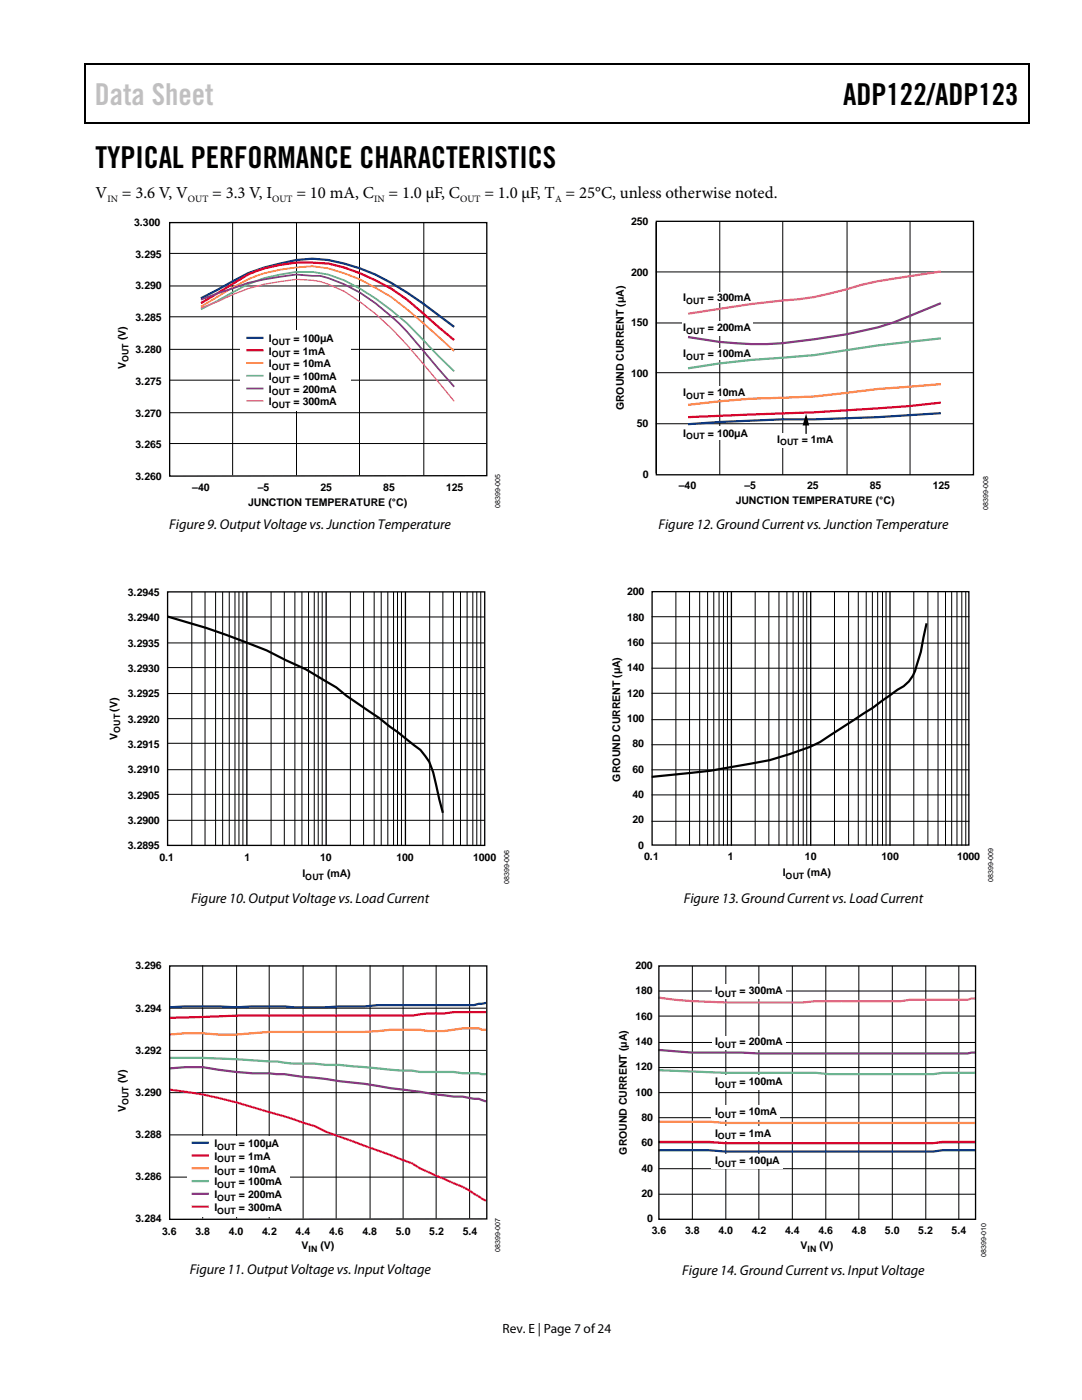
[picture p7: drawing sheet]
<svg xmlns="http://www.w3.org/2000/svg" width="216mm" height="279mm" viewBox="0 0 216 279" stroke-linecap="round" stroke-linejoin="round" font-family="sans-serif">
<path d="M16.9 12.7h.2v1h-.2zM16.9 12.7h.2v.3h-.2zM82.5 12.7h.3v.3h-.3zM205.1 12.7h.3v1h-.3zM205.1 12.7h.3v.3h-.3zM16.9 24.4h.2v.2h-.2zM82.3 24.4h.2v.2h-.2zM205.1 24.4h.3v.2h-.3z" fill="#000"/>
<path d="M17 13.7v10.7M17.1 12.8h65.4M82.8 12.8h122.3M205.2 13.7v10.7M17.1 24.5h188" fill="none" stroke="#000" stroke-width=".25"/>
<path d="M33.9 57.1h63.1M33.9 50.6h63.1M46.4 44.4v50.4M59.2 44.4v50.4M71.7 44.4v50.4M84.6 44.4v50.4M33.9 75.9h63.1M33.9 69.7h63.1M33.9 63.2h63.1M33.9 88.5h63.1M33.9 82.4h63.1" fill="none" stroke="#000" stroke-width=".2"/>
<path d="M33.9 44.4h63.2v50.5l-63.2 .1z" fill="none" stroke="#000" stroke-width=".26"/>
<path d="M40.1 59.5l6.2-3.3a36.2 36.2 0 0 1 16-4.6 37.1 37.1 0 0 1 18.9 6.8l3.1 2.1 6.3 4.7" fill="none" stroke="#0a347d" stroke-width=".44"/>
<path d="M40.1 60.5l6.2-3.8a24.9 24.9 0 0 1 16-4.3l3.2 .2a40.7 40.7 0 0 1 18.8 9.8l6.3 5.5" fill="none" stroke="#db0029" stroke-width=".44"/>
<path d="M40.1 61.2l3.2-1.9a30.5 30.5 0 0 1 12.6-5.5l6.4-.7a31 31 0 0 1 12.6 4.3l3.2 1.9a167.9 167.9 0 0 1 12.5 10.8" fill="none" stroke="#fe853d" stroke-width=".35"/>
<path d="M40.1 61.7l6.2-3.3a28.3 28.3 0 0 1 16-4.1l3.2 .5a39.1 39.1 0 0 1 12.6 7.1l3.1 2.6 6.3 6.5 3.1 3.1" fill="none" stroke="#66b48c" stroke-width=".35"/>
<path d="M40.1 59.8l9.4-3.3 3.2-.7 6.4-1 4.8 .3a31.7 31.7 0 0 1 14.2 8l3.1 3.1 9.4 11" fill="none" stroke="#593396" stroke-width=".35"/>
<path d="M40.1 61.5l3.2-1.3a35.1 35.1 0 0 1 12.6-4 16.6 16.6 0 0 1 11.2 1.2l1.6 .7a53.3 53.3 0 0 1 12.5 10.7l9.4 11.3" fill="none" stroke="#e9667f" stroke-width=".26"/>
<path d="M48 65.9h22v16h-22z" fill="#fff"/>
<path d="M49.1 67.4h3.5M97 200.1l-2.4 .5h-19.1l-2.7 .3h-5l-2.7 .1h-6.6l-1.7-.1h-6.4l-3.3 .1a127.1 127.1 0 0 0-13.3 0" fill="none" stroke="#0a347d" stroke-width=".44"/>
<path d="M49.1 69.9h3.5M97 202h-6.5l-1.9 .3a22.5 22.5 0 0 0-6.3 .4h-35.2l-13.3 .4" fill="none" stroke="#db0029" stroke-width=".44"/>
<path d="M49.1 72.4h3.5" fill="none" stroke="#fe853d" stroke-width=".35"/>
<path d="M49.1 75h3.5" fill="none" stroke="#66b48c" stroke-width=".35"/>
<path d="M49.1 77.5h3.5" fill="none" stroke="#593396" stroke-width=".35"/>
<path d="M49.1 80h3.5" fill="none" stroke="#e9667f" stroke-width=".26"/>
<g fill="none" stroke="#000" stroke-width=".2">
<path d="M38.3 118.1v50.6M40.9 118.1v50.6M43 118.1v50.6M44.4 118.1v50.6M45.7 118.1v50.6M46.9 118.1v50.6M47.7 118.1v50.6M48.5 118.1v50.6M54.1 118.1v50.6M56.7 118.1v50.6M58.8 118.1v50.6M60.2 118.1v50.6"/>
<path d="M61.6 118.1v50.6M62.7 118.1v50.6M63.5 118.1v50.6M64.3 118.1v50.6M69.9 118.1v50.6M72.6 118.1v50.6M74.7 118.1v50.6M76.1 118.1v50.6M77.4 118.1v50.6M78.5 118.1v50.6M79.3 118.1v50.6M80.1 118.1v50.6"/>
<path d="M85.7 118.1v50.6M88.4 118.1v50.6M90.5 118.1v50.6M91.9 118.1v50.6M93.2 118.1v50.6M94.3 118.1v50.6M95.1 118.1v50.6M95.9 118.1v50.6M33.4 138.4h63.1M33.4 133.2h63.1M33.4 128.3h63.1M33.4 123.1h63.1"/>
<path d="M33.4 158.5h63.1M33.4 153.6h63.1M33.4 148.3h63.1M33.4 143.4h63.1M33.4 163.7h63.1M40.4 192.8v50.3M47.2 192.8v50.3M53.7 192.8v50.3M60.5 192.8v50.3M67.1 192.8v50.3M73.8 192.8v50.3M80.4 192.8v50.3"/>
<path d="M87 192.8v50.3M93.7 192.8v50.3M33.9 218.1h63M33.9 209.6h63M33.9 201.2h63M33.9 234.9h63M33.9 226.5h63"/>
</g>
<path d="M33.4 118.1h63.3v50.6h-63.3zM49.3 118.1v50.6M65.1 118.1v50.6M80.9 118.1v50.6" fill="none" stroke="#000" stroke-width=".26"/>
<path d="M33.4 123a164.9 164.9 0 0 1 19.8 6.8l7.8 3.8 6.1 3.6 2 1.7 6.6 4.4 6.9 5.4a9.7 9.7 0 0 1 3.8 5.4l2 8.1" fill="none" stroke="#000" stroke-width=".44"/>
<path d="M97 205.5h-.8l-.6-.3h-1a21.2 21.2 0 0 0-6 .6h-3.2l-1.6-.3h-5.8a134.2 134.2 0 0 1-15.2 .4h-6a60 60 0 0 0-9.7 .6h-3.5l-3.2-.3h-3.4l-3.2 .3" fill="none" stroke="#fe853d" stroke-width=".44"/>
<path d="M33.8 211.1h6.6l14.8 .7a28.3 28.3 0 0 0 7.6 .5l2.3 .2h2.7l12.5 1.2h2l1.5 .2h6.7l1.8 .3h3.3l1.4 .2" fill="none" stroke="#66b48c" stroke-width=".44"/>
<path d="M33.8 213.2a24.7 24.7 0 0 1 9.8 .3l6.8 .7 6.4 .2 11 1.4a81.8 81.8 0 0 1 10.2 1.4l5.8 .7 3.1 .5 3.6 .5h1.8l2.3 .4h1l1.4 .5" fill="none" stroke="#593396" stroke-width=".44"/>
<path d="M33.8 217.4a104.8 104.8 0 0 1 21.4 5l7.6 2.3 2.3 1.2 17.2 6.3a39.5 39.5 0 0 0 6.3 3.1l3.7 1.6 4.7 2.8" fill="none" stroke="#e23354" stroke-width=".44"/>
<path d="M37.3 226.8h20.5v16.1h-20.5z" fill="#fff"/>
<path d="M187.7 82.5l-12.5 .8-12.7 .4a360.4 360.4 0 0 0-25.2 1M38.2 228.1h3.5" fill="none" stroke="#0a347d" stroke-width=".44"/>
<path d="M187.7 80.4a451.4 451.4 0 0 1-37.8 2.3l-12.6 .6M38.2 230.6h3.5" fill="none" stroke="#db0029" stroke-width=".44"/>
<path d="M187.7 76.7a311.3 311.3 0 0 0-25.2 2.4l-12.6 .5-12.6 1.2M38.2 233.2h3.5" fill="none" stroke="#fe853d" stroke-width=".44"/>
<path d="M187.7 67.5a316.9 316.9 0 0 0-25.2 3.4l-12.6 .9-6.4 .7-6.2 1M38.2 235.7h3.5" fill="none" stroke="#66b48c" stroke-width=".44"/>
<path d="M38.2 238.3h3.5" fill="none" stroke="#593396" stroke-width=".44"/>
<path d="M38.2 240.8h3.5" fill="none" stroke="#e23354" stroke-width=".44"/>
<path d="M131 44.3v50.5h63.2v-50.6h-63.2v50.3M33.9 192.8h63.2v50.5h-63.2z" fill="none" stroke="#000" stroke-width=".26"/>
<path d="M131 54.3h63.1M143.6 44.2v50.6M156.2 44.2v50.6M169 44.2v50.6M181.6 44.2v50.6M131 74.4h63.1M131 64.5h63.1M131 84.6h63.1" fill="none" stroke="#000" stroke-width=".2"/>
<path d="M187.7 54.2l-12.5 1.9-3.2 .7a67.6 67.6 0 0 1-15.9 3.2l-6.2 .7-12.6 1.9" fill="none" stroke="#e9667f" stroke-width=".44"/>
<g fill="#fff">
<path d="M142.3 85.2h2.4v2.6h-2.4z"/>
<path d="M155.1 86.4h2.4v2.9h-2.4z"/>
<path d="M142.3 69.5h2.4v2.3h-2.4z"/>
<path d="M142.3 77.1h2.4v2.5h-2.4z"/>
<path d="M136.2 64.1h14v3h-14z"/>
<path d="M142.3 58.2h2.4v2.1h-2.4z"/>
</g>
<path d="M160.8 84.5v2.1M130.1 118.1h63.2v50.5h-63.2zM145.9 118.1v50.5M161.8 118.1v50.5M177.6 118.1v50.5" fill="none" stroke="#000" stroke-width=".26"/>
<path d="M160.8 82.5l.7 2.4h-1.4z" fill="#000"/>
<path d="M187.7 60.5l-6.4 2.6a51.5 51.5 0 0 1-12.5 3.6l-6.3 1a67.7 67.7 0 0 1-25.2-.4M131.4 209.5a85 85 0 0 0 13.3 .6l6.6 .1h41.8l1.5-.1" fill="none" stroke="#593396" stroke-width=".44"/>
<g fill="none" stroke="#000" stroke-width=".2">
<path d="M134.9 118.1v50.5M137.6 118.1v50.5M139.6 118.1v50.5M141.2 118.1v50.5M142.4 118.1v50.5M143.5 118.1v50.5M144.4 118.1v50.5M145.1 118.1v50.5M150.7 118.1v50.5M153.4 118.1v50.5M155.4 118.1v50.5M157 118.1v50.5"/>
<path d="M158.2 118.1v50.5M159.3 118.1v50.5M160.3 118.1v50.5M161 118.1v50.5M166.5 118.1v50.5M169.3 118.1v50.5M171.3 118.1v50.5M172.8 118.1v50.5M174.1 118.1v50.5M175.1 118.1v50.5M176.1 118.1v50.5M176.8 118.1v50.5"/>
<path d="M182.3 118.1v50.5M185.1 118.1v50.5M187.2 118.1v50.5M188.7 118.1v50.5M189.9 118.1v50.5M191 118.1v50.5M191.9 118.1v50.5M192.7 118.1v50.5M130.1 138.4h63.2M130.1 133.4h63.2M130.1 128.3h63.2M130.1 123.1h63.2"/>
<path d="M130.1 158.6h63.2M130.1 153.6h63.2M130.1 148.6h63.2M130.1 143.6h63.2M130.1 163.9h63.2M131.5 197.8h63.2M138.2 192.8v50.5M144.8 192.8v50.5M151.4 192.8v50.5M158.1 192.8v50.5M164.8 192.8v50.5M171.4 192.8v50.5"/>
<path d="M178.1 192.8v50.5M184.7 192.8v50.5M191.3 192.8v50.5M131.5 218.1h63.2M131.5 213.1h63.2M131.5 208h63.2M131.5 202.8h63.2M131.5 238.3h63.2M131.5 233.2h63.2M131.5 228.1h63.2M131.5 223.1h63.2"/>
</g>
<path d="M184.9 124.4l-.6 2.8a36.7 36.7 0 0 1-2.1 7.6l-.8 1.2-1.1 1-1.2 .7-4.9 3.6-10.6 6.8a58.5 58.5 0 0 1-17.8 5l-4 .7-11.8 1.2" fill="none" stroke="#000" stroke-width=".44"/>
<path d="M131.4 229.6h10l3.3 .2h41.5l1.9-.2h6.5" fill="none" stroke="#0a347d" stroke-width=".44"/>
<path d="M131.4 227.9h10l3.3 .2h41.5l1.9-.2h6.5" fill="none" stroke="#db0029" stroke-width=".44"/>
<path d="M131.4 223.8h10l3.3 .3h49.9" fill="none" stroke="#fe853d" stroke-width=".44"/>
<path d="M131.4 213.6a504.6 504.6 0 0 0 26.6 .5h4.8l2.6 .3h20.8l1.9-.3h6.5" fill="none" stroke="#66b48c" stroke-width=".44"/>
<path d="M131.4 199.1a172 172 0 0 0 24.8 1h4l2.6-.3h17l1.7-.3h8.2a11.9 11.9 0 0 0 4.2-.2h.7" fill="none" stroke="#e9667f" stroke-width=".44"/>
<g fill="#fff">
<path d="M142 196.4h14.8v2.8h-14.8z"/>
<path d="M142 206.7h14.8v2.8h-14.8z"/>
<path d="M142 214.7h14.8v2.8h-14.8z"/>
<path d="M142 220.6h13.6v2.9h-13.6z"/>
<path d="M142 224.6h12.3v3h-12.3z"/>
<path d="M142 230.3h14.3v2.9h-14.3z"/>
</g>
<path d="M131.5 192.8h63.2v50.5h-63.2z" fill="none" stroke="#000" stroke-width=".26"/>
<text font-size="6" fill="#c1c1c1" x="18.9" y="20.9">Data Sheet</text>
<g font-size="6">
<text x="168.2" y="20.9">ADP122/ADP123</text>
<text x="19" y="33.6">TYPICAL PERFORMANCE CHARACTERISTICS</text>
</g>
<g font-size="3.3">
<text x="19" y="39.5">V</text>
<text x="24.3" y="39.5">= 3.6 V, V</text>
<text x="42.3" y="39.5">= 3.3 V, I</text>
<text x="59.1" y="39.5">= 10 mA, C</text>
<text x="77.5" y="39.5">= 1.0 µF, C</text>
<text x="96.6" y="39.5">= 1.0 µF, T = 25°C, unless otherwise noted.</text>
</g>
<g font-size="2.8">
<text x="33.8" y="105.6">Figure 9. Output Voltage vs. Junction Temperature</text>
<text x="131.4" y="105.7">Figure 12. Ground Current vs. Junction Temperature</text>
<text x="38.1" y="180.3">Figure 10. Output Voltage vs. Load Current</text>
<text x="136.4" y="180.1">Figure 13. Ground Current vs. Load Current</text>
<text x="37.8" y="254.3">Figure 11. Output Voltage vs. Input Voltage</text>
<text x="136.1" y="254.6">Figure 14. Ground Current vs. Input Voltage</text>
</g>
<text font-size="2.7" x="100.3" y="266">Rev. E | Page 7 of24</text>
<g font-size="2.1">
<text x="26.8" y="45.1">3.300</text>
<text x="125.9" y="44.9">250</text>
<text x="27.1" y="51.4">3.295</text>
<text x="27.1" y="57.8">3.290</text>
<text x="125.9" y="55">200</text>
<text x="27.1" y="64.1">3.285</text>
<text x="125.9" y="65.1">150</text>
<text x="136.3" y="60.1">I</text>
<text x="141.2" y="60.1">= 300mA</text>
<text x="25.1" y="67.9" transform="rotate(-90 25.1 67.9)">(V)</text>
<text x="27.1" y="70.5">3.280</text>
<text x="53.7" y="68.3">I</text>
<text x="53.7" y="70.8">I</text>
<text x="58.6" y="68.3">= 100µA</text>
<text x="58.6" y="70.8">= 1mA</text>
<text x="136.3" y="71.3">I</text>
<text x="136.3" y="66.1">I</text>
<text x="141.2" y="71.3">= 100mA</text>
<text x="141.2" y="66.1">= 200mA</text>
<text x="25.1" y="73.6" transform="rotate(-90 25.1 73.6)">V</text>
<text x="27.1" y="76.8">3.275</text>
<text x="53.7" y="73.3">I</text>
<text x="53.7" y="75.9">I</text>
<text x="58.6" y="73.3">= 10mA</text>
<text x="58.6" y="75.9">= 100mA</text>
<text x="125.9" y="75.2">100</text>
<text x="27.1" y="83.1">3.270</text>
<text x="53.7" y="78.4">I</text>
<text x="53.7" y="80.9">I</text>
<text x="58.6" y="78.4">= 200mA</text>
<text x="58.6" y="80.9">= 300mA</text>
<text x="124.5" y="81.9" transform="rotate(-90 124.5 81.9)">GROUND CURRENT (µA)</text>
<text x="136.3" y="79.1">I</text>
<text x="141.2" y="79.1">= 10mA</text>
<text x="27.1" y="89.5">3.265</text>
<text x="127.1" y="85.3">50</text>
<text x="136.3" y="87.2">I</text>
<text x="141.2" y="87.2">= 100µA</text>
<text x="155.1" y="88.4">I</text>
<text x="160" y="88.4">= 1mA</text>
<text x="27.1" y="95.8">3.260</text>
<text x="128.3" y="95.4">0</text>
<text x="38.4" y="98">–40</text>
<text x="49.5" y="100.9">JUNCTION TEMPERATURE (°C)</text>
<text x="51.4" y="98">–5</text>
<text x="63.9" y="98">25</text>
<text x="76.5" y="98">85</text>
<text x="89" y="98">125</text>
<text x="135.5" y="97.6">–40</text>
<text x="146.8" y="100.6">JUNCTION TEMPERATURE (°C)</text>
<text x="148.5" y="97.6">–5</text>
<text x="161" y="97.6">25</text>
<text x="173.6" y="97.6">85</text>
<text x="186.1" y="97.6">125</text>
<text x="25.5" y="118.9">3.2945</text>
<text x="125.1" y="118.8">200</text>
<text x="25.5" y="124">3.2940</text>
<text x="125.1" y="123.8">180</text>
<text x="25.5" y="129">3.2935</text>
<text x="125.1" y="128.9">160</text>
<text x="25.5" y="134.1">3.2930</text>
<text x="125.1" y="134">140</text>
<text x="23.4" y="142" transform="rotate(-90 23.4 142)">(V)</text>
<text x="25.5" y="139.2">3.2925</text>
<text x="125.1" y="139">120</text>
<text x="23.4" y="147.6" transform="rotate(-90 23.4 147.6)">V</text>
<text x="25.5" y="149.3">3.2915</text>
<text x="25.5" y="144.2">3.2920</text>
<text x="125.1" y="144.1">100</text>
<text x="126.2" y="149.1">80</text>
<text x="25.5" y="154.3">3.2910</text>
<text x="123.7" y="156" transform="rotate(-90 123.7 156)">GROUND CURRENT (µA)</text>
<text x="126.2" y="154.2">60</text>
<text x="25.5" y="159.4">3.2905</text>
<text x="126.2" y="159.2">40</text>
<text x="25.5" y="164.5">3.2900</text>
<text x="126.2" y="164.3">20</text>
<text x="25.5" y="169.5">3.2895</text>
<text x="31.8" y="171.8">0.1</text>
<text x="48.8" y="171.8">1</text>
<text x="63.9" y="171.8">10</text>
<text x="79.1" y="171.8">100</text>
<text x="94.4" y="171.8">1000</text>
<text x="127.4" y="169.4">0</text>
<text x="128.5" y="171.7">0.1</text>
<text x="145.2" y="171.7">1</text>
<text x="160.6" y="171.7">10</text>
<text x="175.9" y="171.7">100</text>
<text x="191" y="171.7">1000</text>
<text x="60.3" y="175.1">I</text>
<text x="65.3" y="175">(mA)</text>
<text x="156.2" y="174.9">I</text>
<text x="161.1" y="174.9">(mA)</text>
<text x="27.1" y="193.5">3.296</text>
<text x="126.8" y="193.4">200</text>
<text x="27.1" y="201.9">3.294</text>
<text x="126.8" y="203.5">160</text>
<text x="126.8" y="198.4">180</text>
<text x="142.7" y="198.3">I</text>
<text x="147.6" y="198.3">= 300mA</text>
<text x="126.8" y="208.6">140</text>
<text x="142.7" y="208.6">I</text>
<text x="147.6" y="208.6">= 200mA</text>
<text x="27.1" y="210.3">3.292</text>
<text x="126.8" y="213.6">120</text>
<text x="25.1" y="221.9" transform="rotate(-90 25.1 221.9)">V</text>
<text x="25.1" y="216.2" transform="rotate(-90 25.1 216.2)">(V)</text>
<text x="27.1" y="218.7">3.290</text>
<text x="126.8" y="218.7">100</text>
<text x="142.7" y="216.6">I</text>
<text x="147.6" y="216.6">= 100mA</text>
<text x="27.1" y="227.1">3.288</text>
<text x="128" y="223.7">80</text>
<text x="142.7" y="222.6">I</text>
<text x="142.7" y="226.8">I</text>
<text x="147.6" y="226.8">= 1mA</text>
<text x="147.6" y="222.6">= 10mA</text>
<text x="42.8" y="231.5">I</text>
<text x="42.8" y="228.9">I</text>
<text x="47.7" y="228.9">= 100µA</text>
<text x="47.7" y="231.5">= 1mA</text>
<text x="125.1" y="230.5" transform="rotate(-90 125.1 230.5)">GROUND CURRENT (µA)</text>
<text x="128" y="233.8">40</text>
<text x="128" y="228.8">60</text>
<text x="142.7" y="232.4">I</text>
<text x="147.6" y="232.4">= 100µA</text>
<text x="27.1" y="235.5">3.286</text>
<text x="42.8" y="234">I</text>
<text x="42.8" y="236.6">I</text>
<text x="42.8" y="239.1">I</text>
<text x="47.7" y="239.1">= 200mA</text>
<text x="47.7" y="234">= 10mA</text>
<text x="47.7" y="236.6">= 100mA</text>
<text x="128" y="238.9">20</text>
<text x="27.1" y="244">3.284</text>
<text x="42.8" y="241.7">I</text>
<text x="47.7" y="241.7">= 300mA</text>
<text x="129.1" y="244">0</text>
<text x="32.3" y="246.4">3.6</text>
<text x="39" y="246.4">3.8</text>
<text x="45.7" y="246.4">4.0</text>
<text x="52.3" y="246.4">4.2</text>
<text x="59" y="246.4">4.4</text>
<text x="60.1" y="249.3">V</text>
<text x="63.9" y="249.3">(V)</text>
<text x="65.7" y="246.4">4.6</text>
<text x="72.3" y="246.4">4.8</text>
<text x="79" y="246.4">5.0</text>
<text x="85.7" y="246.4">5.2</text>
<text x="92.3" y="246.4">5.4</text>
<text x="130" y="246.3">3.6</text>
<text x="136.7" y="246.3">3.8</text>
<text x="143.3" y="246.3">4.0</text>
<text x="150" y="246.3">4.2</text>
<text x="156.6" y="246.3">4.4</text>
<text x="159.7" y="249.3">V</text>
<text x="163.3" y="246.3">4.6</text>
<text x="163.5" y="249.3">(V)</text>
<text x="169.9" y="246.3">4.8</text>
<text x="176.6" y="246.3">5.0</text>
<text x="183.2" y="246.3">5.2</text>
<text x="189.9" y="246.3">5.4</text>
</g>
<g font-size="1.9">
<text x="21.4" y="40.3">IN</text>
<text x="37.5" y="40.3">OUT</text>
<text x="54.3" y="40.3">OUT</text>
<text x="74.6" y="40.3">IN</text>
<text x="91.8" y="40.3">OUT</text>
<text x="110.7" y="40.3">A</text>
</g>
<g font-size="1.8">
<text x="136.9" y="60.6">OUT</text>
<text x="54.3" y="68.8">OUT</text>
<text x="54.3" y="71.3">OUT</text>
<text x="136.9" y="71.8">OUT</text>
<text x="136.9" y="66.6">OUT</text>
<text x="25.6" y="72.2" transform="rotate(-90 25.6 72.2)">OUT</text>
<text x="54.3" y="73.9">OUT</text>
<text x="54.3" y="76.4">OUT</text>
<text x="54.3" y="78.9">OUT</text>
<text x="54.3" y="81.5">OUT</text>
<text x="136.9" y="79.6">OUT</text>
<text x="136.9" y="87.7">OUT</text>
<text x="155.6" y="88.9">OUT</text>
<text x="24" y="146.2" transform="rotate(-90 24 146.2)">OUT</text>
<text x="60.9" y="175.6">OUT</text>
<text x="156.8" y="175.4">OUT</text>
<text x="143.3" y="198.9">OUT</text>
<text x="143.3" y="209.1">OUT</text>
<text x="25.6" y="220.5" transform="rotate(-90 25.6 220.5)">OUT</text>
<text x="143.3" y="217.1">OUT</text>
<text x="143.3" y="227.4">OUT</text>
<text x="143.3" y="223.1">OUT</text>
<text x="43.4" y="232">OUT</text>
<text x="43.4" y="229.4">OUT</text>
<text x="143.3" y="232.9">OUT</text>
<text x="43.4" y="234.5">OUT</text>
<text x="43.4" y="237.1">OUT</text>
<text x="43.4" y="239.6">OUT</text>
<text x="43.4" y="242.2">OUT</text>
<text x="61.6" y="249.8">IN</text>
<text x="161.1" y="249.8">IN</text>
</g>
<g font-size="1.4">
<text x="99.8" y="101.4" transform="rotate(-90 99.8 101.4)">08399-005</text>
<text x="197.1" y="101.8" transform="rotate(-90 197.1 101.8)">08399-008</text>
<text x="101.6" y="176.4" transform="rotate(-90 101.6 176.4)">08399-006</text>
<text x="198.2" y="176" transform="rotate(-90 198.2 176)">08399-009</text>
<text x="99.8" y="249.8" transform="rotate(-90 99.8 249.8)">08399-007</text>
<text x="196.7" y="250.8" transform="rotate(-90 196.7 250.8)">08399-010</text>
</g>
</svg>
